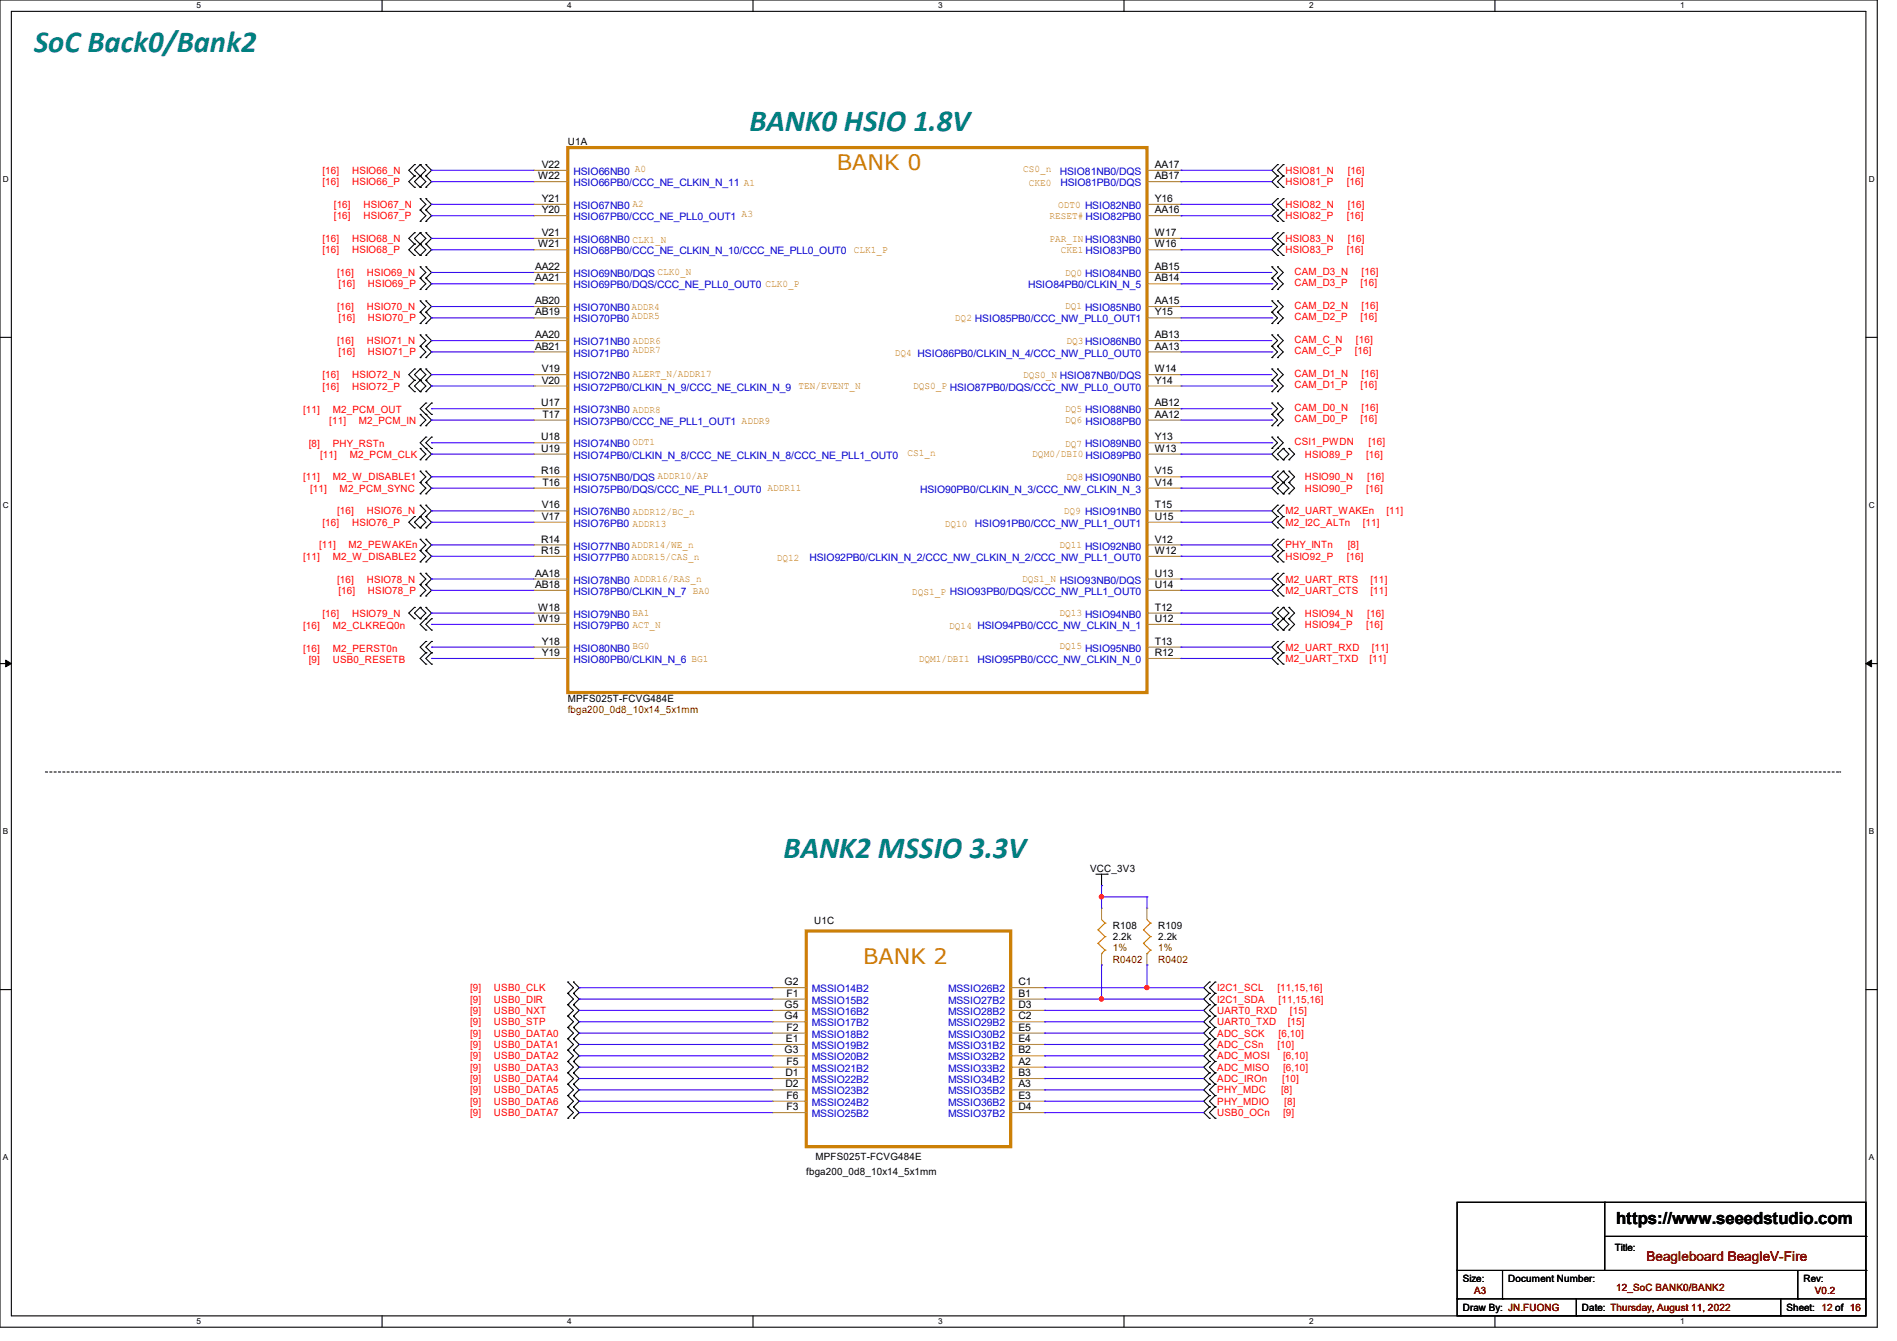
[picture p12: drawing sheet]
<svg xmlns="http://www.w3.org/2000/svg" width="297mm" height="210mm" viewBox="0 0 297 210" stroke-linecap="round" stroke-linejoin="round" font-family="sans-serif">
<path d="M0 0h293.9v207.9h-293.9zM1.8 1.8h290.3v204.3h-290.3z" fill="none" stroke="#000" stroke-width=".17"/>
<g fill="#fff">
<path d="M30.8 .2h.7v1.4h-.7z"/>
<path d="M30.8 206.2h.7v1.4h-.7z"/>
</g>
<path d="M59.8 0v1.8M59.8 206.1v1.8" fill="none" stroke="#000" stroke-width=".17"/>
<g fill="#fff">
<path d="M88.8 .2h.7v1.4h-.7z"/>
<path d="M88.8 206.2h.7v1.4h-.7z"/>
</g>
<path d="M117.9 0v1.8M117.9 206.1v1.8" fill="none" stroke="#000" stroke-width=".17"/>
<g fill="#fff">
<path d="M146.9 .2h.7v1.4h-.7z"/>
<path d="M146.9 206.2h.7v1.4h-.7z"/>
</g>
<path d="M176 0v1.8M176 206.1v1.8" fill="none" stroke="#000" stroke-width=".17"/>
<g fill="#fff">
<path d="M205 .2h.7v1.4h-.7z"/>
<path d="M205 206.2h.7v1.4h-.7z"/>
</g>
<path d="M234.1 0v1.8M234.1 206.1v1.8" fill="none" stroke="#000" stroke-width=".17"/>
<g fill="#fff">
<path d="M263.1 .2h.6v1.4h-.6z"/>
<path d="M263.1 206.2h.6v1.4h-.6z"/>
<path d="M.5 27.3h.9v1.4h-.9z"/>
<path d="M292.6 27.3h.9v1.4h-.9z"/>
<path d="M.5 78.4h.9v1.4h-.9z"/>
<path d="M292.6 78.4h.9v1.4h-.9z"/>
</g>
<path d="M0 52.8h1.8M292.1 52.8h1.8" fill="none" stroke="#000" stroke-width=".17"/>
<g fill="#fff">
<path d="M.5 129.5h.8v1.4h-.8z"/>
<path d="M292.6 129.5h.8v1.4h-.8z"/>
</g>
<path d="M0 103.9h1.8M292.1 103.9h1.8" fill="none" stroke="#000" stroke-width=".17"/>
<path d="M.9 103.4l.9 .5-.9 .5zM292.1 103.9l.9-.5v1z" fill="#000" stroke="#000" stroke-width=".16"/>
<g fill="#fff">
<path d="M.5 180.5h.8v1.4h-.8z"/>
<path d="M292.6 180.5h.8v1.4h-.8z"/>
</g>
<g fill="none" stroke="#000" stroke-width=".17">
<path d="M64.9 25.8h.1M64.9 27.6h.1M64.9 29.3h.1M64.9 36.4h.1M64.9 38.2h.1M64.9 27.6l-.9 .8 .9 .9M64.9 36.4l-.9 .9 .9 .9M64.9 38.2l-.9 .9 .9 .9M64.9 25.8l-.9 .9 .9 .9M65.8 32.9h.1M65.8 31.1h.1M65.8 34.7h.1"/>
<path d="M65.8 27.6h.1M65.8 25.8h.1M65.8 29.3h.1M65.8 38.2h.1M65.8 36.4h.1M65.8 31.1l.9 .9-.9 .9M65.8 32.9l.9 .9-.9 .9M65.8 25.8l-.9 .9 1.8 1.7-.9 .9M65.8 25.8l.9 .9-1.8 1.7 .9 .9M65.8 36.4l-.9 .9 1.8 1.8-.9 .9M65.8 36.4l.9 .9-1.8 1.8 .9 .9M66.7 31.1h.1"/>
<path d="M66.7 32.9h.1M66.7 34.7h.1M66.7 25.8h.1M66.7 27.6h.1M66.7 29.3h.1M66.7 36.4h.1M66.7 38.2h.1M66.7 31.1l.9 .9-.9 .9M66.7 32.9l.9 .9-.9 .9M66.7 25.8l.9 .9-.9 .9M66.7 27.6l.9 .8-.9 .9M66.7 36.4l.9 .9-.9 .9"/>
<path d="M66.7 38.2l.9 .9-.9 .9M200 25.8h.1M200 27.6h.1M200 29.3h.1M200 31.1h.1M200 32.9h.1M200 34.7h.1M200 36.4h.1M200 38.2h.1M200 25.8l-.9 .9 .9 .9M200 27.6l-.9 .8 .9 .9M200 31.1l-.9 .9 .9 .9"/>
<path d="M200 32.9l-.9 .9 .9 .9M200 36.4l-.9 .9 .9 .9M200 38.2l-.9 .9 .9 .9M200.9 27.6h.1M200.9 25.8h.1M200.9 29.3h.1M200.9 32.9h.1M200.9 31.1h.1M200.9 34.7h.1M200.9 38.2h.1M200.9 36.4h.1M200.9 25.8l-.9 .9 .9 .9"/>
<path d="M200.9 27.6l-.9 .8 .9 .9M200.9 31.1l-.9 .9 .9 .9M200.9 32.9l-.9 .9 .9 .9M200.9 36.4l-.9 .9 .9 .9M200.9 38.2l-.9 .9 .9 .9M64.9 57.8h.1M64.9 59.6h.1M64.9 40h.1M64.9 57.8l-.9 .9 .9 .9M64.9 59.6l-.9 .9 .9 .8M65.8 48.9h.1M65.8 47.1h.1"/>
<path d="M65.8 50.7h.1M65.8 54.2h.1M65.8 52.5h.1M65.8 56h.1M65.8 43.6h.1M65.8 41.8h.1M65.8 45.3h.1M65.8 59.6h.1M65.8 57.8h.1M65.8 40h.1M65.8 47.1l.9 .9-.9 .9M65.8 48.9l.9 .9-.9 .9"/>
<path d="M65.8 52.5l.9 .8-.9 .9M65.8 54.2l.9 .9-.9 .9M65.8 41.8l.9 .9-.9 .9M65.8 43.6l.9 .8-.9 .9M65.8 57.8l-.9 .9 1.8 1.8-.9 .8M65.8 57.8l.9 .9-1.8 1.8 .9 .8M66.7 47.1h.1M66.7 48.9h.1M66.7 50.7h.1M66.7 52.5h.1M66.7 54.2h.1M66.7 56h.1"/>
<path d="M66.7 41.8h.1M66.7 43.6h.1M66.7 45.3h.1M66.7 57.8h.1M66.7 59.6h.1M66.7 40h.1M66.7 47.1l.9 .9-.9 .9M66.7 48.9l.9 .9-.9 .9M66.7 52.5l.9 .8-.9 .9M66.7 54.2l.9 .9-.9 .9M66.7 41.8l.9 .9-.9 .9M66.7 43.6l.9 .8-.9 .9"/>
<path d="M66.7 57.8l.9 .9-.9 .9M66.7 59.6l.9 .9-.9 .8M199.1 54.2h.1M199.1 52.5h.1M199.1 56h.1M199.1 59.6h.1M199.1 57.8h.1M199.1 48.9h.1M199.1 47.1h.1M199.1 50.7h.1M199.1 43.6h.1M199.1 41.8h.1"/>
<path d="M199.1 45.3h.1M199.1 48.9l.9 .9-.9 .9M199.1 52.5l.9 .8-.9 .9M199.1 54.2l.9 .9-.9 .9M199.1 57.8l.9 .9-.9 .9M199.1 59.6l.9 .9-.9 .8M199.1 47.1l.9 .9-.9 .9M199.1 41.8l.9 .9-.9 .9M199.1 43.6l.9 .8-.9 .9M200 40h.1M200 54.2h.1M200 52.5h.1"/>
<path d="M200 56h.1M200 59.6h.1M200 57.8h.1M200 48.9h.1M200 47.1h.1M200 50.7h.1M200 43.6h.1M200 41.8h.1M200 45.3h.1M200 47.1l.9 .9-.9 .9M200 48.9l.9 .9-.9 .9M200 52.5l.9 .8-.9 .9"/>
<path d="M200 54.2l.9 .9-.9 .9M200 57.8l.9 .9-.9 .9M200 59.6l.9 .9-.9 .8M200 41.8l.9 .9-.9 .9M200 43.6l.9 .8-.9 .9M200.9 40h.1M64.9 61.3h.1M65.8 75.6h.1M65.8 73.8h.1M65.8 66.7h.1M65.8 64.9h.1M65.8 79.1h.1"/>
<path d="M65.8 72h.1M65.8 70.2h.1M65.8 77.3h.1M65.8 61.3h.1M65.8 73.8l.9 .9-.9 .9M65.8 64.9l.9 .9-.9 .9M65.8 79.1l.9 .9-1.8 1.8 .9 .9M65.8 70.2l.9 .9-.9 .9M65.8 75.6l.9 .9-.9 .8M66.7 73.8h.1M66.7 75.6h.1M66.7 64.9h.1"/>
<path d="M66.7 66.7h.1M66.7 79.1h.1M66.7 70.2h.1M66.7 72h.1M66.7 77.3h.1M66.7 63.1h.1M66.7 61.3h.1M66.7 68.5h.1M66.7 73.8l.9 .9-.9 .9M66.7 63.1l-.9 .9 1.8 1.8-.9 .9M66.7 79.1l.9 .9-.9 .9M66.7 68.5l-.9 .8 1.8 1.8-.9 .9"/>
<path d="M66.7 75.6l.9 .9-.9 .8M67.6 63.1h.1M67.6 64.9h.1M67.6 68.5h.1M67.6 70.2h.1M67.6 63.1l-.9 .9 .9 .9M67.6 68.5l-.9 .8 .9 .9M199.1 64.9h.1M199.1 63.1h.1M199.1 66.7h.1M199.1 61.3h.1M199.1 70.2h.1"/>
<path d="M199.1 68.5h.1M199.1 68.5l.9 .8-.9 .9M199.1 63.1l.9 .9-.9 .9M199.1 64.9l.9 .9-.9 .9M200 79.1h.1M200 75.6h.1M200 77.3h.1M200 73.8h.1M200 70.2h.1M200 72h.1M200 64.9h.1M200 63.1h.1"/>
<path d="M200 66.7h.1M200 61.3h.1M200 68.5h.1M200 63.1l.9 .9-.9 .9M200 79.1l-.9 .9 .9 .9M200 75.6l-.9 .9 .9 .8M200 73.8l-.9 .9 .9 .9M200 68.5l.9 .8-1.8 1.8 .9 .9M200 64.9l.9 .9-.9 .9M200.9 79.1h.1M200.9 77.3h.1M200.9 75.6h.1"/>
<path d="M200.9 73.8h.1M200.9 72h.1M200.9 70.2h.1M200.9 79.1l-.9 .9 .9 .9M200.9 73.8l.9 .9-1.8 1.8 .9 .8M200.9 73.8l-.9 .9 1.8 1.8-.9 .8M200.9 70.2l-.9 .9 .9 .9M200.9 70.2l.9 .9-.9 .9M201.8 75.6h.1M201.8 77.3h.1M201.8 73.8h.1M201.8 70.2h.1"/>
<path d="M201.8 72h.1M201.8 75.6l.9 .9-.9 .8M201.8 70.2l.9 .9-.9 .9M201.8 73.8l.9 .9-.9 .9M64.9 95.1h.1M64.9 96.9h.1M64.9 80.9h.1M64.9 82.7h.1M64.9 80.9l-.9 .9 .9 .9M64.9 95.1l-.9 .9 .9 .9M65.8 86.2h.1M65.8 84.5h.1"/>
<path d="M65.8 80.9h.1M65.8 91.6h.1M65.8 89.8h.1M65.8 93.3h.1M65.8 88h.1M65.8 96.9h.1M65.8 95.1h.1M65.8 82.7h.1M65.8 84.5l.9 .8-.9 .9M65.8 89.8l.9 .9-.9 .9M65.8 91.6l.9 .9-.9 .8M65.8 86.2l.9 .9-.9 .9"/>
<path d="M65.8 95.1l-.9 .9 .9 .9M65.8 95.1l.9 .9-.9 .9M65.8 80.9l.9 .9-.9 .9M66.7 84.5h.1M66.7 86.2h.1M66.7 80.9h.1M66.7 89.8h.1M66.7 91.6h.1M66.7 93.3h.1M66.7 88h.1M66.7 95.1h.1M66.7 96.9h.1"/>
<path d="M66.7 98.7h.1M66.7 82.7h.1M66.7 84.5l.9 .8-.9 .9M66.7 89.8l.9 .9-.9 .9M66.7 91.6l.9 .9-.9 .8M66.7 86.2l.9 .9-.9 .9M66.7 95.1l.9 .9-1.8 1.8 .9 .9M66.7 80.9l.9 .9-.9 .9M67.6 96.9h.1M67.6 98.7h.1M67.6 96.9l-.9 .9 .9 .9M200 80.9h.1"/>
<path d="M200 82.7h.1M200 84.5h.1M200 86.2h.1M200 88h.1M200 89.8h.1M200 91.6h.1M200 93.3h.1M200 95.1h.1M200 96.9h.1M200 98.7h.1M200 80.9l-.9 .9 .9 .9M200 84.5l-.9 .8 .9 .9"/>
<path d="M200 86.2l-.9 .9 .9 .9M200 89.8l-.9 .9 .9 .9M200 91.6l-.9 .9 .9 .8M200 95.1l-.9 .9 .9 .9M200 96.9l-.9 .9 .9 .9M200.9 80.9h.1M200.9 82.7h.1M200.9 86.2h.1M200.9 84.5h.1M200.9 88h.1M200.9 91.6h.1M200.9 89.8h.1"/>
<path d="M200.9 93.3h.1M200.9 96.9h.1M200.9 95.1h.1M200.9 98.7h.1M200.9 80.9l-.9 .9 .9 .9M200.9 84.5l-.9 .8 .9 .9M200.9 86.2l-.9 .9 .9 .9M200.9 89.8l-.9 .9 .9 .9M200.9 91.6l-.9 .9 .9 .8M200.9 95.1l-.9 .9 .9 .9M200.9 95.1l.9 .9-1.8 1.8 .9 .9M200.9 96.9l.9 .9-.9 .9"/>
<path d="M201.8 95.1h.1M201.8 96.9h.1M201.8 98.7h.1M201.8 96.9l.9 .9-.9 .9M201.8 95.1l.9 .9-.9 .9M66.7 102.2h.1M66.7 104h.1M66.7 100.5h.1M66.7 102.2l-.9 .9 .9 .9M66.7 100.5l-.9 .8 .9 .9M67.6 102.2h.1M67.6 104h.1"/>
<path d="M67.6 100.5h.1M67.6 102.2l-.9 .9 .9 .9M67.6 100.5l-.9 .8 .9 .9M200 102.2h.1M200 104h.1M200 100.5h.1M200 102.2l-.9 .9 .9 .9M200 100.5l-.9 .8 .9 .9M200.9 104h.1M200.9 102.2h.1M200.9 100.5h.1M200.9 102.2l-.9 .9 .9 .9"/>
<path d="M200.9 100.5l-.9 .8 .9 .9M171.6 136.9h1.8M172.5 138.7h.1M172.5 136.9v1.8M173.4 136.9h.1M0 155h1.8M88.9 155.6h.1M88.9 153.8h.1M88.9 159.1h.1M88.9 157.4h.1M88.9 153.8l.9 .9-.9 .9M88.9 157.4l.9 .8-.9 .9"/>
<path d="M88.9 155.6l.9 .9-.9 .9M88.9 159.1l.9 .9-.9 .9M89.8 153.8h.1M89.8 155.6h.1M89.8 157.4h.1M89.8 159.1h.1M89.8 153.8l.9 .9-.9 .9M89.8 157.4l.9 .8-.9 .9M89.8 155.6l.9 .9-.9 .9M89.8 159.1l.9 .9-.9 .9M189.4 157.4h.1M189.4 159.1h.1"/>
<path d="M189.4 153.8h.1M189.4 155.6h.1M189.4 157.4l-.9 .8 .9 .9M189.4 159.1l-.9 .9 .9 .9M189.4 153.8l-.9 .9 .9 .9M189.4 155.6l-.9 .9 .9 .9M190.2 159.1h.1M190.2 157.4h.1M190.2 155.6h.1M190.2 153.8h.1M190.2 157.4l-.8 .8 .8 .9M190.2 159.1l-.8 .9 .8 .9"/>
<path d="M190.2 153.8l-.8 .9 .8 .9M190.2 155.6l-.8 .9 .8 .9M292.1 155h1.8M88.9 162.7h.1M88.9 160.9h.1M88.9 164.5h.1M88.9 166.2h.1M88.9 168h.1M88.9 169.8h.1M88.9 171.6h.1M88.9 173.4h.1M88.9 175.1h.1"/>
<path d="M88.9 160.9l.9 .9-.9 .9M88.9 162.7l.9 .9-.9 .9M88.9 164.5l.9 .9-.9 .8M88.9 166.2l.9 .9-.9 .9M88.9 168l.9 .9-.9 .9M88.9 169.8l.9 .9-.9 .9M88.9 171.6l.9 .9-.9 .9M88.9 173.4l.9 .8-.9 .9M89.8 160.9h.1M89.8 162.7h.1M89.8 164.5h.1M89.8 166.2h.1"/>
<path d="M89.8 168h.1M89.8 169.8h.1M89.8 171.6h.1M89.8 173.4h.1M89.8 175.1h.1M89.8 160.9l.9 .9-.9 .9M89.8 162.7l.9 .9-.9 .9M89.8 164.5l.9 .9-.9 .8M89.8 166.2l.9 .9-.9 .9M89.8 168l.9 .9-.9 .9M89.8 169.8l.9 .9-.9 .9M89.8 171.6l.9 .9-.9 .9"/>
<path d="M89.8 173.4l.9 .8-.9 .9M189.4 169.8h.1M189.4 171.6h.1M189.4 173.4h.1M189.4 160.9h.1M189.4 175.1h.1M189.4 162.7h.1M189.4 164.5h.1M189.4 166.2h.1M189.4 168h.1M189.4 169.8l-.9 .9 .9 .9M189.4 171.6l-.9 .9 .9 .9"/>
<path d="M189.4 173.4l-.9 .8 .9 .9M189.4 160.9l-.9 .9 .9 .9M189.4 162.7l-.9 .9 .9 .9M189.4 164.5l-.9 .9 .9 .8M189.4 166.2l-.9 .9 .9 .9M189.4 168l-.9 .9 .9 .9M190.2 171.6h.1M190.2 169.8h.1M190.2 173.4h.1M190.2 160.9h.1M190.2 175.1h.1M190.2 162.7h.1"/>
<path d="M190.2 164.5h.1M190.2 166.2h.1M190.2 168h.1M190.2 169.8l-.8 .9 .8 .9M190.2 171.6l-.8 .9 .8 .9M190.2 173.4l-.8 .8 .8 .9M190.2 160.9l-.8 .9 .8 .9M190.2 162.7l-.8 .9 .8 .9M190.2 164.5l-.8 .9 .8 .8M190.2 166.2l-.8 .9 .8 .9M190.2 168l-.8 .9 .8 .9M228.1 188.3h64v17.8h-64z"/>
<path d="M228.1 199h64M235.2 199v4.4M251.2 188.3h.1M251.2 188.3v10.7M251.2 193.6h40.9M281.5 199v4.4M292.1 199h.1M292.1 193.6h.1M228.1 203.4h.1M228.1 203.4h64M235.2 203.4h.1M246.8 206.1h.1"/>
<path d="M246.8 203.4v2.7M278.8 206.1h.1M278.8 203.4v2.7M281.5 203.4h.1"/>
</g>
<path d="M7.1 120.9h280.9M288 120.9h.1" fill="none" stroke="#000" stroke-width=".17" stroke-dasharray=".3"/>
<g fill="none" stroke="#cc8006" stroke-width=".17">
<path d="M171.9 145.6h.1M171.9 147.7h.1M171.9 145.6l1.1 1.1M171.9 147.7l1.1 1.1M172.5 149.4h.1M172.5 144l.5 .6M173 144.6h.1M173 146.7h.1M173 148.8h.1M173 144.6l-1.1 1M173 146.7l-1.1 1M173 148.8l-.5 .6"/>
<path d="M179 145.6h.1M179 147.7h.1M179 145.6l1.1 1.1M179 147.7l1.1 1.1M179.6 149.4h.1M179.6 144l.5 .6M180.1 144.6h.1M180.1 146.7h.1M180.1 148.8h.1M180.1 144.6l-1.1 1M180.1 146.7l-1.1 1M180.1 148.8l-.5 .6"/>
</g>
<g fill="none" stroke="#a84" stroke-width=".17">
<path d="M83.6 26.7h.1M83.6 28.4h.1M83.6 32h.1M83.6 33.8h.1M83.6 37.3h.1M83.6 39.1h.1M83.6 26.7h5.3M83.6 28.4h5.3M83.6 32h5.3M83.6 33.8h5.3M83.6 37.3h5.3M83.6 39.1h5.3"/>
<path d="M179.6 26.7h5.3M179.6 28.4h5.3M179.6 32h5.3M179.6 33.8h5.3M179.6 37.3h5.3M179.6 39.1h5.3M184.9 26.7h.1M184.9 28.4h.1M184.9 32h.1M184.9 33.8h.1M184.9 37.3h.1M184.9 39.1h.1"/>
<path d="M83.6 42.7h.1M83.6 44.4h.1M83.6 48h.1M83.6 49.8h.1M83.6 53.3h.1M83.6 55.1h.1M83.6 58.7h.1M83.6 42.7h5.3M83.6 44.4h5.3M83.6 48h5.3M83.6 49.8h5.3M83.6 53.3h5.3"/>
<path d="M83.6 55.1h5.3M83.6 58.7h5.3M179.6 42.7h5.3M179.6 44.4h5.3M179.6 48h5.3M179.6 49.8h5.3M179.6 53.3h5.3M179.6 55.1h5.3M179.6 58.7h5.3M184.9 42.7h.1M184.9 44.4h.1M184.9 48h.1"/>
<path d="M184.9 49.8h.1M184.9 53.3h.1M184.9 55.1h.1M184.9 58.7h.1M83.6 60.5h.1M83.6 64h.1M83.6 65.8h.1M83.6 69.3h.1M83.6 71.1h.1M83.6 74.7h.1M83.6 76.5h.1M83.6 60.5h5.3"/>
<path d="M83.6 64h5.3M83.6 65.8h5.3M83.6 69.3h5.3M83.6 71.1h5.3M83.6 74.7h5.3M83.6 76.5h5.3M179.6 60.5h5.3M179.6 64h5.3M179.6 65.8h5.3M179.6 69.3h5.3M179.6 71.1h5.3M179.6 74.7h5.3"/>
<path d="M179.6 76.5h5.3M184.9 60.5h.1M184.9 64h.1M184.9 65.8h.1M184.9 69.3h.1M184.9 71.1h.1M184.9 74.7h.1M184.9 76.5h.1M83.6 80h.1M83.6 81.8h.1M83.6 85.3h.1M83.6 87.1h.1"/>
<path d="M83.6 90.7h.1M83.6 92.5h.1M83.6 96h.1M83.6 97.8h.1M83.6 80h5.3M83.6 81.8h5.3M83.6 85.3h5.3M83.6 87.1h5.3M83.6 90.7h5.3M83.6 92.5h5.3M83.6 96h5.3M83.6 97.8h5.3"/>
<path d="M179.6 80h5.3M179.6 81.8h5.3M179.6 85.3h5.3M179.6 87.1h5.3M179.6 90.7h5.3M179.6 92.5h5.3M179.6 96h5.3M179.6 97.8h5.3M184.9 80h.1M184.9 81.8h.1M184.9 85.3h.1M184.9 87.1h.1"/>
<path d="M184.9 90.7h.1M184.9 92.5h.1M184.9 96h.1M184.9 97.8h.1M83.6 101.3h.1M83.6 103.1h.1M83.6 101.3h5.3M83.6 103.1h5.3M179.6 101.3h5.3M179.6 103.1h5.3M184.9 101.3h.1M184.9 103.1h.1"/>
<path d="M120.9 154.7h.1M120.9 156.5h.1M120.9 158.2h.1M120.9 154.7h5.3M120.9 156.5h5.3M120.9 158.2h5.3M158.2 154.7h5.4M158.2 156.5h5.4M158.2 158.2h5.4M163.6 154.7h.1M163.6 156.5h.1M163.6 158.2h.1"/>
<path d="M172.5 142.2h.1M172.5 151.1h.1M172.5 142.2v1.8M172.5 149.4v1.7M179.6 142.2h.1M179.6 151.1h.1M179.6 142.2v1.8M179.6 149.4v1.7M120.9 160h.1M120.9 161.8h.1M120.9 163.6h.1M120.9 165.4h.1"/>
<path d="M120.9 167.1h.1M120.9 168.9h.1M120.9 170.7h.1M120.9 172.5h.1M120.9 174.2h.1M120.9 160h5.3M120.9 161.8h5.3M120.9 163.6h5.3M120.9 165.4h5.3M120.9 167.1h5.3M120.9 168.9h5.3M120.9 170.7h5.3"/>
<path d="M120.9 172.5h5.3M120.9 174.2h5.3M158.2 160h5.4M158.2 161.8h5.4M158.2 163.6h5.4M158.2 165.4h5.4M158.2 167.1h5.4M158.2 168.9h5.4M158.2 170.7h5.4M158.2 172.5h5.4M158.2 174.2h5.4M163.6 160h.1"/>
<path d="M163.6 161.8h.1M163.6 163.6h.1M163.6 165.4h.1M163.6 167.1h.1M163.6 168.9h.1M163.6 170.7h.1M163.6 172.5h.1M163.6 174.2h.1"/>
</g>
<path d="M88.9 23.1h90.7v85.4h-90.7zM126.2 145.8h32v33.8h-32z" fill="none" stroke="#cc8006" stroke-width=".51"/>
<g fill="none" stroke="#4200ff" stroke-width=".17">
<path d="M67.6 39.1h.1M67.6 37.3h.1M67.6 26.7h.1M67.6 28.4h.1M67.6 32h.1M67.6 33.8h.1M67.6 26.7h16M67.6 28.4h16M67.6 32h16M67.6 33.8h16M67.6 37.3h16M67.6 39.1h16"/>
<path d="M184.9 26.7h.1M184.9 28.4h.1M184.9 32h.1M184.9 33.8h.1M184.9 37.3h.1M184.9 39.1h.1M184.9 26.7h14.2M184.9 28.4h14.2M184.9 32h14.2M184.9 33.8h14.2M184.9 37.3h14.2M184.9 39.1h14.2"/>
<path d="M67.6 58.7h.1M67.6 48h.1M67.6 49.8h.1M67.6 53.3h.1M67.6 55.1h.1M67.6 42.7h.1M67.6 44.4h.1M67.6 58.7h16M67.6 48h16M67.6 49.8h16M67.6 53.3h16M67.6 55.1h16"/>
<path d="M67.6 42.7h16M67.6 44.4h16M184.9 53.3h.1M184.9 58.7h.1M184.9 48h.1M184.9 42.7h.1M184.9 58.7h14.2M184.9 48h14.2M184.9 49.8h14.2M184.9 53.3h14.2M184.9 55.1h14.2M184.9 42.7h14.2"/>
<path d="M184.9 44.4h14.2M199.1 55.1h.1M199.1 49.8h.1M199.1 44.4h.1M67.6 74.7h.1M67.6 64h.1M67.6 65.8h.1M67.6 60.5h.1M67.6 71.1h.1M67.6 76.5h.1M67.6 69.3h.1M67.6 74.7h16"/>
<path d="M67.6 76.5h16M67.6 64h16M67.6 65.8h16M67.6 60.5h16M67.6 71.1h16M67.6 69.3h16M184.9 74.7h.1M184.9 76.5h.1M184.9 71.1h.1M184.9 64h.1M184.9 74.7h14.2M184.9 76.5h14.2"/>
<path d="M184.9 64h14.2M184.9 65.8h14.2M184.9 60.5h14.2M184.9 71.1h14.2M184.9 69.3h14.2M199.1 65.8h.1M199.1 60.5h.1M199.1 69.3h.1M67.6 85.3h.1M67.6 96h.1M67.6 97.8h.1M67.6 80h.1"/>
<path d="M67.6 81.8h.1M67.6 90.7h.1M67.6 92.5h.1M67.6 87.1h.1M67.6 85.3h16M67.6 80h16M67.6 81.8h16M67.6 96h16M67.6 97.8h16M67.6 90.7h16M67.6 92.5h16M67.6 87.1h16"/>
<path d="M184.9 80h.1M184.9 81.8h.1M184.9 96h.1M184.9 85.3h.1M184.9 87.1h.1M184.9 90.7h.1M184.9 92.5h.1M184.9 97.8h.1M184.9 85.3h14.2M184.9 80h14.2M184.9 81.8h14.2M184.9 96h14.2"/>
<path d="M184.9 97.8h14.2M184.9 90.7h14.2M184.9 92.5h14.2M184.9 87.1h14.2M67.6 101.3h.1M67.6 103.1h.1M67.6 103.1h16M67.6 101.3h16M184.9 103.1h.1M184.9 101.3h.1M184.9 103.1h14.2M184.9 101.3h14.2"/>
<path d="M172.5 138.7h.1M172.5 138.7v3.5M90.7 154.7h.1M90.7 158.2h.1M90.7 156.5h.1M90.7 154.7h30.2M90.7 158.2h30.2M90.7 156.5h30.2M163.6 158.2h.1M163.6 154.7h.1M163.6 156.5h.1M163.6 154.7h24.9"/>
<path d="M163.6 158.2h24.9M163.6 156.5h24.9M172.5 151.1h.1M172.5 156.5h.1M172.5 140.5h.1M172.5 151.1v5.4M172.5 140.5h7.1M179.6 151.1h.1M179.6 154.7h.1M179.6 140.5h.1M179.6 140.5v1.7M179.6 151.1v3.6"/>
<path d="M90.7 161.8h.1M90.7 163.6h.1M90.7 165.4h.1M90.7 167.1h.1M90.7 168.9h.1M90.7 170.7h.1M90.7 172.5h.1M90.7 174.2h.1M90.7 160h.1M90.7 161.8h30.2M90.7 163.6h30.2M90.7 165.4h30.2"/>
<path d="M90.7 167.1h30.2M90.7 168.9h30.2M90.7 170.7h30.2M90.7 172.5h30.2M90.7 174.2h30.2M90.7 160h30.2M163.6 170.7h.1M163.6 172.5h.1M163.6 160h.1M163.6 174.2h.1M163.6 161.8h.1M163.6 163.6h.1"/>
<path d="M163.6 165.4h.1M163.6 167.1h.1M163.6 168.9h.1M163.6 161.8h24.9M163.6 163.6h24.9M163.6 165.4h24.9M163.6 167.1h24.9M163.6 168.9h24.9M163.6 170.7h24.9M163.6 172.5h24.9M163.6 174.2h24.9M163.6 160h24.9"/>
</g>
<g fill="#f00" stroke="#f00" stroke-width=".17">
<circle cx="172.4" cy="140.4" r=".32"/>
<circle cx="172.4" cy="156.4" r=".32"/>
<circle cx="179.6" cy="154.7" r=".32"/>
</g>
<g font-size="4.8" fill="#008080">
<text x="5.3" y="8.1">SoC Back0/Bank2</text>
<text x="117.3" y="20.6">BANK0 HSIO 1.8V</text>
<text x="122.7" y="134.4">BANK2 MSSIO 3.3V</text>
</g>
<g font-size="3.3" fill="#cc8006">
<text x="131" y="26.6">BANK 0</text>
<text x="135.1" y="150.9">BANK 2</text>
</g>
<text font-size="2.6" x="253" y="191.8">https://www.seeedstudio.com</text>
<text font-size="2.1" fill="#800000" x="257.8" y="197.5">Beagleboard BeagleV-Fire</text>
<g font-size="1.6">
<text x="88.9" y="22.8">U1A</text>
<text x="84.3" y="28.1">W22</text>
<text x="84.8" y="26.3">V22</text>
<text x="180.8" y="26.3">AA17</text>
<text x="180.8" y="28.1">AB17</text>
<text x="84.8" y="31.6">Y21</text>
<text x="84.8" y="33.4">Y20</text>
<text x="180.8" y="31.6">Y16</text>
<text x="180.8" y="33.4">AA16</text>
<text x="84.3" y="38.7">W21</text>
<text x="84.8" y="37">V21</text>
<text x="180.8" y="37">W17</text>
<text x="180.8" y="38.7">W16</text>
<text x="83.8" y="42.3">AA22</text>
<text x="83.8" y="44.1">AA21</text>
<text x="83.8" y="47.6">AB20</text>
<text x="180.8" y="42.3">AB15</text>
<text x="180.8" y="44.1">AB14</text>
<text x="180.8" y="47.6">AA15</text>
<text x="83.8" y="49.4">AB19</text>
<text x="83.8" y="53">AA20</text>
<text x="180.8" y="49.4">Y15</text>
<text x="180.8" y="53">AB13</text>
<text x="83.8" y="54.7">AB21</text>
<text x="84.8" y="58.3">V19</text>
<text x="180.8" y="54.7">AA13</text>
<text x="180.8" y="58.3">W14</text>
<text x="84.7" y="63.6">U17</text>
<text x="84.8" y="60.1">V20</text>
<text x="84.9" y="65.4">T17</text>
<text x="180.8" y="60.1">Y14</text>
<text x="180.8" y="63.6">AB12</text>
<text x="180.8" y="65.4">AA12</text>
<text x="84.7" y="69">U18</text>
<text x="84.7" y="70.7">U19</text>
<text x="180.8" y="69">Y13</text>
<text x="180.8" y="70.7">W13</text>
<text x="84.7" y="74.3">R16</text>
<text x="84.9" y="76.1">T16</text>
<text x="180.8" y="74.3">V15</text>
<text x="180.8" y="76.1">V14</text>
<text x="84.8" y="79.6">V16</text>
<text x="84.8" y="81.4">V17</text>
<text x="180.8" y="79.6">T15</text>
<text x="180.8" y="81.4">U15</text>
<text x="84.7" y="85">R14</text>
<text x="84.7" y="86.7">R15</text>
<text x="180.8" y="85">V12</text>
<text x="180.8" y="86.7">W12</text>
<text x="83.8" y="90.3">AA18</text>
<text x="83.8" y="92.1">AB18</text>
<text x="84.3" y="95.6">W18</text>
<text x="180.8" y="90.3">U13</text>
<text x="180.8" y="92.1">U14</text>
<text x="180.8" y="95.6">T12</text>
<text x="84.3" y="97.4">W19</text>
<text x="84.8" y="101">Y18</text>
<text x="180.8" y="97.4">U12</text>
<text x="180.8" y="101">T13</text>
<text x="84.8" y="102.7">Y19</text>
<text x="180.8" y="102.7">R12</text>
<text x="88.9" y="109.9">MPFS025T-FCVG484E</text>
<text x="170.7" y="136.6">VCC_3V3</text>
<text x="127.5" y="144.7">U1C</text>
<text x="174.2" y="145.5">R108</text>
<text x="174.2" y="147.2">2.2k</text>
<text x="181.4" y="145.5">R109</text>
<text x="181.4" y="147.2">2.2k</text>
<text x="122.8" y="154.3">G2</text>
<text x="159.5" y="154.3">C1</text>
<text x="122.8" y="157.9">G5</text>
<text x="122.8" y="159.6">G4</text>
<text x="123.1" y="156.1">F1</text>
<text x="123.1" y="161.4">F2</text>
<text x="159.5" y="156.1">B1</text>
<text x="159.5" y="157.9">D3</text>
<text x="159.5" y="159.6">C2</text>
<text x="159.5" y="161.4">E5</text>
<text x="122.8" y="165">G3</text>
<text x="123.1" y="163.2">E1</text>
<text x="123.1" y="166.8">F5</text>
<text x="159.5" y="163.2">E4</text>
<text x="159.5" y="165">B2</text>
<text x="159.5" y="166.8">A2</text>
<text x="123" y="168.5">D1</text>
<text x="123" y="170.3">D2</text>
<text x="123.1" y="172.1">F6</text>
<text x="123.1" y="173.9">F3</text>
<text x="159.5" y="168.5">B3</text>
<text x="159.5" y="170.3">A3</text>
<text x="159.5" y="172.1">E3</text>
<text x="159.5" y="173.9">D4</text>
<text x="126.2" y="184">fbga200_0d8_10x14_5x1mm</text>
<text x="127.7" y="181.7">MPFS025T-FCVG484E</text>
<text x="252.8" y="196">Title:</text>
<text x="229" y="200.7">Size:</text>
<text x="236.1" y="200.7">Document Number:</text>
<text x="282.4" y="200.7">Rev:</text>
<text x="229" y="205.4">Draw By: JN.FUONG</text>
<text x="247.7" y="205.4">Date: Thursday, August 11, 2022</text>
<text x="279.7" y="205.4">Sheet: 12 of 16</text>
</g>
<g font-size="1.6" fill="#f00">
<text x="50.5" y="27.2">[16]</text>
<text x="50.5" y="29">[16]</text>
<text x="55.1" y="27.2">HSIO66_N</text>
<text x="55.1" y="29">HSIO66_P</text>
<text x="201.3" y="27.2">HSIO81_N</text>
<text x="201.3" y="29">HSIO81_P</text>
<text x="210.9" y="29">[16]</text>
<text x="211" y="27.2">[16]</text>
<text x="52.3" y="32.6">[16]</text>
<text x="52.3" y="34.3">[16]</text>
<text x="56.9" y="32.6">HSIO67_N</text>
<text x="56.9" y="34.3">HSIO67_P</text>
<text x="201.3" y="32.6">HSIO82_N</text>
<text x="201.3" y="34.3">HSIO82_P</text>
<text x="210.9" y="34.3">[16]</text>
<text x="211" y="32.6">[16]</text>
<text x="50.5" y="37.9">[16]</text>
<text x="50.5" y="39.7">[16]</text>
<text x="55.1" y="37.9">HSIO68_N</text>
<text x="55.1" y="39.7">HSIO68_P</text>
<text x="201.3" y="37.9">HSIO83_N</text>
<text x="201.3" y="39.7">HSIO83_P</text>
<text x="210.9" y="39.7">[16]</text>
<text x="211" y="37.9">[16]</text>
<text x="52.8" y="43.2">[16]</text>
<text x="53" y="45">[16]</text>
<text x="57.4" y="43.2">HSIO69_N</text>
<text x="57.6" y="45">HSIO69_P</text>
<text x="202.7" y="43.1">CAM_D3_N</text>
<text x="202.7" y="44.8">CAM_D3_P</text>
<text x="213" y="44.8">[16]</text>
<text x="213.2" y="43.1">[16]</text>
<text x="52.8" y="48.6">[16]</text>
<text x="52.8" y="53.9">[16]</text>
<text x="53" y="50.3">[16]</text>
<text x="57.4" y="48.6">HSIO70_N</text>
<text x="57.4" y="53.9">HSIO71_N</text>
<text x="57.6" y="50.3">HSIO70_P</text>
<text x="202.7" y="53.7">CAM_C_N</text>
<text x="202.7" y="48.4">CAM_D2_N</text>
<text x="202.7" y="50.2">CAM_D2_P</text>
<text x="212.3" y="53.7">[16]</text>
<text x="213" y="50.2">[16]</text>
<text x="213.2" y="48.4">[16]</text>
<text x="50.5" y="59.2">[16]</text>
<text x="53" y="55.7">[16]</text>
<text x="55.1" y="59.2">HSIO72_N</text>
<text x="57.6" y="55.7">HSIO71_P</text>
<text x="202.7" y="55.5">CAM_C_P</text>
<text x="202.7" y="59.1">CAM_D1_N</text>
<text x="212.1" y="55.5">[16]</text>
<text x="213.2" y="59.1">[16]</text>
<text x="47.5" y="64.7">[11]</text>
<text x="50.5" y="61">[16]</text>
<text x="52.1" y="64.7">M2_PCM_OUT</text>
<text x="55.1" y="61">HSIO72_P</text>
<text x="202.7" y="64.4">CAM_D0_N</text>
<text x="202.7" y="60.8">CAM_D1_P</text>
<text x="213" y="60.8">[16]</text>
<text x="213.2" y="64.4">[16]</text>
<text x="48.3" y="70.1">[8]</text>
<text x="50.1" y="71.7">[11]</text>
<text x="51.6" y="66.3">[11]</text>
<text x="52.1" y="70.1">PHY_RSTn</text>
<text x="54.8" y="71.7">M2_PCM_CLK</text>
<text x="56.2" y="66.3">M2_PCM_IN</text>
<text x="202.7" y="66.2">CAM_D0_P</text>
<text x="202.7" y="69.7">CSI1_PWDN</text>
<text x="204.3" y="71.7">HSIO89_P</text>
<text x="213" y="66.2">[16]</text>
<text x="213.9" y="71.7">[16]</text>
<text x="214.2" y="69.7">[16]</text>
<text x="47.5" y="75.2">[11]</text>
<text x="48.6" y="77">[11]</text>
<text x="52.1" y="75.2">M2_W_DISABLE1</text>
<text x="53.2" y="77">M2_PCM_SYNC</text>
<text x="204.3" y="77">HSIO90_P</text>
<text x="204.3" y="75.2">HSIO90_N</text>
<text x="213.9" y="77">[16]</text>
<text x="214.1" y="75.2">[16]</text>
<text x="50.5" y="82.3">[16]</text>
<text x="52.8" y="80.6">[16]</text>
<text x="55.1" y="82.3">HSIO76_P</text>
<text x="57.4" y="80.6">HSIO76_N</text>
<text x="201.3" y="80.6">M2_UART_WAKEn</text>
<text x="201.3" y="82.3">M2_I2C_ALTn</text>
<text x="213.4" y="82.3">[11]</text>
<text x="217.1" y="80.6">[11]</text>
<text x="47.5" y="87.7">[11]</text>
<text x="50" y="85.9">[11]</text>
<text x="52.1" y="87.7">M2_W_DISABLE2</text>
<text x="54.6" y="85.9">M2_PEWAKEn</text>
<text x="201.3" y="85.9">PHY_INTn</text>
<text x="201.3" y="87.7">HSIO92_P</text>
<text x="210.9" y="87.7">[16]</text>
<text x="211" y="85.9">[8]</text>
<text x="52.8" y="91.2">[16]</text>
<text x="53" y="93">[16]</text>
<text x="57.4" y="91.2">HSIO78_N</text>
<text x="57.6" y="93">HSIO78_P</text>
<text x="201.3" y="91.2">M2_UART_RTS</text>
<text x="201.3" y="93">M2_UART_CTS</text>
<text x="214.6" y="91.2">[11]</text>
<text x="214.6" y="93">[11]</text>
<text x="47.5" y="98.5">[16]</text>
<text x="50.5" y="96.6">[16]</text>
<text x="52.1" y="98.5">M2_CLKREQ0n</text>
<text x="55.1" y="96.6">HSIO79_N</text>
<text x="201.3" y="101.9">M2_UART_RXD</text>
<text x="204.3" y="96.6">HSIO94_N</text>
<text x="204.3" y="98.3">HSIO94_P</text>
<text x="213.9" y="98.3">[16]</text>
<text x="214.1" y="96.6">[16]</text>
<text x="214.8" y="101.9">[11]</text>
<text x="47.5" y="102.1">[16]</text>
<text x="48.3" y="103.8">[9]</text>
<text x="52.1" y="103.8">USB0_RESETB</text>
<text x="52.1" y="102.1">M2_PERST0n</text>
<text x="201.3" y="103.7">M2_UART_TXD</text>
<text x="214.4" y="103.7">[11]</text>
<text x="73.6" y="155.2">[9]</text>
<text x="77.3" y="155.2">USB0_CLK</text>
<text x="190.6" y="155.2">I2C1_SCL</text>
<text x="200" y="155.2">[11,15,16]</text>
<text x="73.6" y="158.8">[9]</text>
<text x="73.6" y="157">[9]</text>
<text x="73.6" y="160.6">[9]</text>
<text x="77.3" y="158.8">USB0_NXT</text>
<text x="77.3" y="157">USB0_DIR</text>
<text x="77.3" y="160.6">USB0_STP</text>
<text x="190.6" y="158.8">UART0_RXD</text>
<text x="190.6" y="160.6">UART0_TXD</text>
<text x="190.6" y="157">I2C1_SDA</text>
<text x="200.2" y="157">[11,15,16]</text>
<text x="201.6" y="160.6">[15]</text>
<text x="202" y="158.8">[15]</text>
<text x="73.6" y="162.3">[9]</text>
<text x="73.6" y="164.1">[9]</text>
<text x="73.6" y="165.9">[9]</text>
<text x="73.6" y="167.7">[9]</text>
<text x="77.3" y="162.3">USB0_DATA0</text>
<text x="77.3" y="164.1">USB0_DATA1</text>
<text x="77.3" y="165.9">USB0_DATA2</text>
<text x="77.3" y="167.7">USB0_DATA3</text>
<text x="190.6" y="162.3">ADC_SCK</text>
<text x="190.6" y="164.1">ADC_CSn</text>
<text x="190.6" y="165.9">ADC_MOSI</text>
<text x="190.6" y="167.7">ADC_MISO</text>
<text x="200" y="164.1">[10]</text>
<text x="200.2" y="162.3">[6,10]</text>
<text x="200.9" y="165.9">[6,10]</text>
<text x="200.9" y="167.7">[6,10]</text>
<text x="73.6" y="169.5">[9]</text>
<text x="73.6" y="171.2">[9]</text>
<text x="73.6" y="173">[9]</text>
<text x="77.3" y="169.5">USB0_DATA4</text>
<text x="77.3" y="171.2">USB0_DATA5</text>
<text x="77.3" y="173">USB0_DATA6</text>
<text x="190.6" y="171.2">PHY_MDC</text>
<text x="190.6" y="173">PHY_MDIO</text>
<text x="190.6" y="169.5">ADC_IROn</text>
<text x="200.6" y="171.2">[8]</text>
<text x="200.7" y="169.5">[10]</text>
<text x="201.1" y="173">[8]</text>
<text x="73.6" y="174.8">[9]</text>
<text x="77.3" y="174.8">USB0_DATA7</text>
<text x="190.6" y="174.8">USB0_OCn</text>
<text x="200.9" y="174.8">[9]</text>
</g>
<g font-size="1.6" fill="#00c">
<text x="89.8" y="27.4">HSIO66NB0 A0</text>
<text x="89.8" y="29.2">HSIO66PB0/CCC_NE_CLKIN_N_11 A1</text>
<text x="165.9" y="27.4">HSIO81NB0/DQS</text>
<text x="166" y="29.2">HSIO81PB0/DQS</text>
<text x="89.8" y="32.7">HSIO67NB0 A2</text>
<text x="89.8" y="34.5">HSIO67PB0/CCC_NE_PLL0_OUT1</text>
<text x="89.8" y="38.1">HSIO68NB0 CLK1_N</text>
<text x="89.8" y="39.8">HSIO68PB0/CCC_NE_CLKIN_N_10/CCC_NE_PLL0_OUT0</text>
<text x="89.8" y="43.4">HSIO69NB0/DQS CLK0_N</text>
<text x="89.8" y="45.2">HSIO69PB0/DQS/CCC_NE_PLL0_OUT0 CLK0_P</text>
<text x="161" y="45.2">HSIO84PB0/CLKIN_N_5</text>
<text x="89.8" y="48.7">HSIO70NB0ADDR4</text>
<text x="89.8" y="50.5">HSIO70PB0</text>
<text x="89.8" y="54.1">HSIO71NB0 ADDR6</text>
<text x="89.8" y="55.8">HSIO71PB0</text>
<text x="89.8" y="59.4">HSIO72NB0 ALERT_N/ADDR17</text>
<text x="89.8" y="61.2">HSIO72PB0/CLKIN_N_9/CCC_NE_CLKIN_N_9</text>
<text x="89.8" y="64.7">HSIO73NB0 ADDR8</text>
<text x="89.8" y="66.5">HSIO73PB0/CCC_NE_PLL1_OUT1 ADDR9</text>
<text x="89.8" y="70.1">HSIO74NB0 ODT1</text>
<text x="89.8" y="71.8">HSIO74PB0/CLKIN_N_8/CCC_NE_CLKIN_N_8/CCC_NE_PLL1_OUT0</text>
<text x="89.8" y="75.4">HSIO75NB0/DQS ADDR10/AP</text>
<text x="89.8" y="77.2">HSIO75PB0/DQS/CCC_NE_PLL1_OUT0 ADDR11</text>
<text x="144.1" y="77.2">HSIO90PB0/CLKIN_N_3/CCC_NW_CLKIN_N_3</text>
<text x="89.8" y="80.7">HSIO76NB0 ADDR12/BC_n</text>
<text x="89.8" y="82.5">HSIO76PB0 ADDR13</text>
<text x="152.7" y="82.5">HSIO91PB0/CCC_NW_PLL1_OUT1</text>
<text x="89.8" y="86.1">HSIO77NB0ADDR14/WE_n</text>
<text x="89.8" y="87.8">HSIO77PB0 ADDR15/CAS_n</text>
<text x="126.7" y="87.8">HSIO92PB0/CLKIN_N_2/CCC_NW_CLKIN_N_2/CCC_NW_PLL1_OUT0</text>
<text x="89.8" y="91.4">HSIO78NB0 ADDR16/RAS_n</text>
<text x="89.8" y="93.2">HSIO78PB0/CLKIN_N_7 BA0</text>
<text x="89.8" y="96.7">HSIO79NB0 BA1</text>
<text x="89.8" y="98.5">HSIO79PB0 ACT_N</text>
<text x="89.8" y="102.1">HSIO80NB0 BG0</text>
<text x="89.8" y="103.8">HSIO80PB0/CLKIN_N_6 BG1</text>
<text x="153" y="103.8">HSIO95PB0/CCC_NW_CLKIN_N_0</text>
<text x="127.1" y="155.4">MSSIO14B2</text>
<text x="148.5" y="155.4">MSSIO26B2</text>
<text x="127.1" y="157.2">MSSIO15B2</text>
<text x="127.1" y="159">MSSIO16B2</text>
<text x="127.1" y="160.7">MSSIO17B2</text>
<text x="148.5" y="157.2">MSSIO27B2</text>
<text x="148.5" y="159">MSSIO28B2</text>
<text x="148.5" y="160.7">MSSIO29B2</text>
<text x="127.1" y="162.5">MSSIO18B2</text>
<text x="127.1" y="164.3">MSSIO19B2</text>
<text x="127.1" y="166.1">MSSIO20B2</text>
<text x="127.1" y="167.9">MSSIO21B2</text>
<text x="148.5" y="162.5">MSSIO30B2</text>
<text x="148.5" y="164.3">MSSIO31B2</text>
<text x="148.5" y="166.1">MSSIO32B2</text>
<text x="148.5" y="167.9">MSSIO33B2</text>
<text x="127.1" y="169.6">MSSIO22B2</text>
<text x="127.1" y="171.4">MSSIO23B2</text>
<text x="127.1" y="173.2">MSSIO24B2</text>
<text x="148.5" y="169.6">MSSIO34B2</text>
<text x="148.5" y="171.4">MSSIO35B2</text>
<text x="148.5" y="173.2">MSSIO36B2</text>
<text x="127.1" y="175">MSSIO25B2</text>
<text x="148.5" y="175">MSSIO37B2</text>
</g>
<g font-size="1.6" fill="#cc8006">
<text x="160.2" y="27">CS0_n</text>
<text x="161.1" y="29.1">CKE0</text>
<text x="116.1" y="34">A3</text>
<text x="164.3" y="34.3">RESET# HSIO82PB0</text>
<text x="165.7" y="32.5">ODT0 HSIO82NB0</text>
<text x="133.7" y="39.6">CLK1_P</text>
<text x="164.3" y="37.8">PAR_INHSIO83NB0</text>
<text x="166.1" y="39.6">CKE1 HSIO83PB0</text>
<text x="166.8" y="43.2">DQ0 HSIO84NB0</text>
<text x="98.8" y="50">ADDR5</text>
<text x="149.5" y="50.3">DQ2 HSIO85PB0/CCC_NW_PLL0_OUT1</text>
<text x="166.8" y="48.3">DQ1 HSIO85NB0</text>
<text x="167" y="53.8">DQ3HSIO86NB0</text>
<text x="99" y="55.3">ADDR7</text>
<text x="140.1" y="55.8">DQ4 HSIO86PB0/CLKIN_N_4/CCC_NW_PLL0_OUT0</text>
<text x="160.2" y="59.2">DQS0_N HSIO87NB0/DQS</text>
<text x="125" y="61">TEN/EVENT_N</text>
<text x="143" y="61">DQS0_P HSIO87PB0/DQS/CCC_NW_PLL0_OUT0</text>
<text x="166.8" y="64.5">DQ5 HSIO88NB0</text>
<text x="142.1" y="71.5">CS1_n</text>
<text x="161.6" y="71.6">DQM0/DBI0 HSIO89PB0</text>
<text x="166.8" y="66.3">DQ6 HSIO88PB0</text>
<text x="166.8" y="70">DQ7 HSIO89NB0</text>
<text x="167" y="75.2">DQ8HSIO90NB0</text>
<text x="147.9" y="82.5">DQ10</text>
<text x="166.6" y="80.5">DQ9 HSIO91NB0</text>
<text x="121.6" y="87.8">DQ12</text>
<text x="165.9" y="85.9">DQ11 HSIO92NB0</text>
<text x="142.8" y="93.1">DQS1_P HSIO93PB0/DQS/CCC_NW_PLL1_OUT0</text>
<text x="160" y="91.2">DQS1_N HSIO93NB0/DQS</text>
<text x="148.6" y="98.5">DQ14 HSIO94PB0/CCC_NW_CLKIN_N_1</text>
<text x="165.9" y="96.5">DQ13 HSIO94NB0</text>
<text x="165.9" y="101.7">DQ15 HSIO95NB0</text>
<text x="143.8" y="103.6">DQM1/DBI1</text>
</g>
<g font-size="1.6" fill="#800000">
<text x="88.9" y="111.7">fbga200_0d8_10x14_5x1mm</text>
<text x="174.2" y="149">1%</text>
<text x="181.4" y="149">1%</text>
<text x="174.2" y="150.8">R0402</text>
<text x="181.4" y="150.8">R0402</text>
<text x="230.8" y="202.7">A3</text>
<text x="253" y="202.2">12_SoC BANK0/BANK2</text>
<text x="284.1" y="202.7">V0.2</text>
</g>
<g font-size="1.3">
<text x="30.8" y="1.3">5</text>
<text x="88.8" y="1.3">4</text>
<text x="146.9" y="1.3">3</text>
<text x="205" y="1.3">2</text>
<text x="263.1" y="1.3">1</text>
<text x=".5" y="28.4">D</text>
<text x="292.6" y="28.4">D</text>
<text x=".5" y="79.5">C</text>
<text x="292.6" y="79.5">C</text>
<text x=".5" y="130.6">B</text>
<text x="292.6" y="130.6">B</text>
<text x=".5" y="181.7">A</text>
<text x="292.6" y="181.7">A</text>
<text x="30.8" y="207.4">5</text>
<text x="88.8" y="207.4">4</text>
<text x="146.9" y="207.4">3</text>
<text x="205" y="207.4">2</text>
<text x="263.1" y="207.4">1</text>
</g>
</svg>
